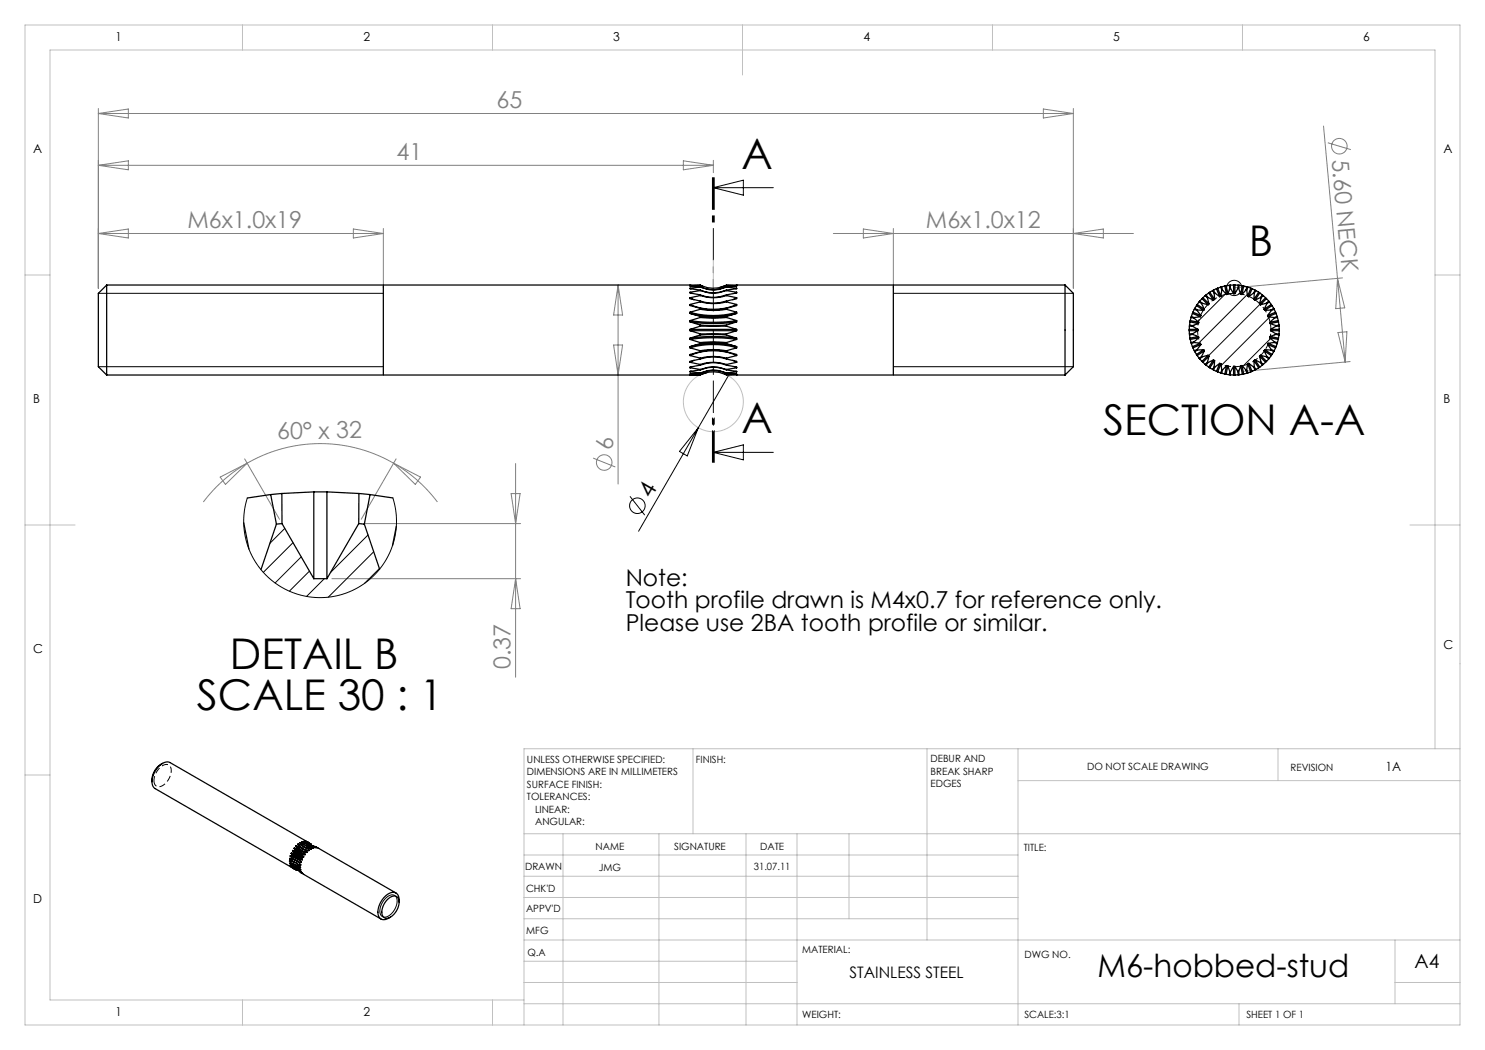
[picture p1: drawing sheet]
<svg xmlns="http://www.w3.org/2000/svg" width="297mm" height="210mm" viewBox="0 0 297 210" stroke-linecap="round" stroke-linejoin="round" font-family="sans-serif">
<g fill="none" stroke="#808080" stroke-width=".2">
<path d="M19.7 21.7v36M19.7 33.1h123M19.7 33.1l6-.9v1.8zM19.7 22.7l6-.9v1.8zM19.7 22.7h195M136.7 32.2l6 .9-6 .9zM142.7 32.1v2.4M208.7 21.8l6 .9-6 .9zM214.7 21.7v36M264.7 25.2l4.3 47.2M265.6 28.6l4.6 1.3M19.7 46.7l6-.9v1.8z"/>
<path d="M19.7 46.7h57M70.7 45.8l6 .9-6 .9zM76.7 45.7v12M123.6 57v39.8M123.6 57l.9 6h-1.8zM166.7 46.7h60M172.7 45.8l6 .9-6 .9zM178.7 45.7v12M214.7 46.7l6-.9v1.8zM267.5 55.7l1.4 5.9-1.7 .1zM268.5 55.6l-21.4 1.9M122.7 69h1.8l-.9 6z"/>
<path d="M267.6 66.5l1.8-.2-.4 6.1zM270 72.3l-21.4 2M44 95.4l5.4-2.8-4.3 4.3zM48.9 91.8l7 12.1M49.4 92.6a29.3 29.3 0 0 1 29.3 0M49.4 92.6a29.3 29.3 0 0 0-8.7 7.8M78.7 92.6a29.3 29.3 0 0 1 8.8 7.8M78.7 92.6l5.4 2.8-1 1.5zM79.2 91.8l-7 12.1M102.2 98.7h1.8l-.9 6zM103.1 92.7v42.7M118.6 91.6l4.5 1.8"/>
<path d="M66.4 115.7h37.7M72.7 104.7h31.4M103.1 115.7l.9 6h-1.8z"/>
<circle cx="267.9" cy="29.2" r="1.56"/>
<circle cx="120.8" cy="92.5" r="1.56"/>
</g>
<g fill="none" stroke="#000" stroke-width=".2">
<path d="M142.7 37.5h12M142.7 37.5l6-1.5v3zM19.7 58.7h57M178.7 58.7h36M245.1 58.7l-5.5 5.6M246.1 57.7l-.3 .3M249.5 58.9l-9.8 9.7M19.7 73.3h57M145.7 75.2l-18 31.1M178.7 73.3h36M238.9 65l-.3 .3M247.9 74l-.3 .3"/>
<path d="M252 60.9l-10.3 10.2M254 63.4l-9.8 9.7M254.1 67.7l-5.5 5.6M255.1 66.7l-.3 .3M78.6 99.6a15.3 15.3 0 0 1-14.6 19.9 15.3 15.3 0 0 1-14.5-19.9M126 99.3l3 3.7M139.7 85.5l-2.2 5.7-1.6-.9zM142.7 90.5l6-1.5v3zM142.7 90.5h12M57 105.7l-3 3M58.6 108.5l-5.9 6M60.2 111.4l-5.2 5.2"/>
<path d="M61.9 114.2l-4 4M64.9 115.7l-3.6 3.6M73.6 107l-7.5 7.5M74.7 110.3l-9 9.1M75.9 113.7l-3 3M77.1 179.7a1.27 1.27 0 0 1 2.2-.1 3.3 3.3 0 0 1-2.5 3.8 1.41 1.41 0 0 1-.7-2.1l.5-1z"/>
<circle cx="246.8" cy="57.6" r="1.53"/>
<circle cx="127.5" cy="101.1" r="1.56"/>
</g>
<g fill="none" stroke="#c0c0c0" stroke-width=".2">
<path d="M5 5h287v200h-287zM48.5 5v5M98.5 5v5M148.5 5v10M198.5 5v5M248.5 5v5M5 55h5M142.7 52v5.6M287 55h5M5 105h10M282 105h10M5 155h5"/>
<path d="M138.6 149.8v17M185.4 149.8v38.2M203.6 149.8v55.2M203.6 156.1h88.4M255.6 149.8v6.3M287 149.8v-139.8h-277v190h94.8M292 149.8h-187.2v55.2M104.8 166.8h187.2M104.8 179.5h98.8M104.8 175.3h98.8M104.8 171h98.8M112.6 166.8v38.2"/>
<path d="M131.8 166.8v38.2M149.2 166.8v38.2M159.4 166.8v38.2M169.8 166.8v17M104.8 183.8h98.8M104.8 196.5h54.6M104.8 192.3h54.6M104.8 188h187.2M279 196.5h13M279 188v12.8M48.5 200v5M98.5 200v5"/>
<path d="M104.8 200.8h187.2M247.8 200.8v4.2"/>
<circle cx="142.7" cy="80.3" r="6"/>
</g>
<path d="M245 73.1a7.3 7.3 0 0 0 9.2-6.5 7.3 7.3 0 0 0-8-7.9 7.3 7.3 0 0 0-6.4 9.2M30.8 156.1a1.11 1.11 0 0 0 .7 1.2 1.11 1.11 0 0 0 1.3-.4 3.1 3.1 0 0 0 1.2-3.7 1.54 1.54 0 0 0-2.3 .6l-.7 1.1-.2 1.2" fill="none" stroke="#000" stroke-width=".2" stroke-dasharray="1.3 .6" stroke-linecap="butt"/>
<path d="M142.5 35.5v10M142.7 35.5v57M142.9 35.5v10M142.5 92.5v-10M142.9 92.5v-10" fill="none" stroke="#000" stroke-width=".2" stroke-dasharray="6.3 1.3 1.3 1.3"/>
<g fill="none" stroke="#000" stroke-width=".25">
<path d="M21.3 57v18M21.3 57l-1.6 1.7v14.6l1.6 1.7M21.3 57h116.7M76.7 57v18M138 57h.1M138 57h2.1M138 57.6l2.1 .4M138 58.4v.2l2.1 .4M138 59.5v.2l2.1 .5M138 59.5l.8 .5M138 58.4l.4 .3M138 57.6l.2 .2"/>
<path d="M140.1 57.1h.1M140.1 57.1l-2.1 .1 2.1 .2M140.1 57.4h.1M140.1 57.4l-2.1 .2M140.1 58v.1M140.1 58.1l-2.1 .3M140.1 59v.1M140.1 59.1l-2.1 .4M140.1 59.1a8.2 8.2 0 0 0 5.2 0M140.1 59a7.1 7.1 0 0 0 5.2 0M140.1 58.1a7.1 7.1 0 0 0 5.2 0M140.1 58a6.4 6.4 0 0 0 5.2 0"/>
<path d="M140.1 57.4a6.4 6.4 0 0 0 5.2 0M140.1 57.1a6.1 6.1 0 0 0 5.2 0M140.1 57.4l.6 .2M140.1 57l.3 .2M145.3 59v.1M145.3 58v.1M145.3 57.4h.1M145.3 57h.1M145.3 57.4a6 6 0 0 1-4.2 .3M145.3 57.1l2 .1-2 .2M145.3 59.1l2 .4M145.3 58.1l2 .3"/>
<path d="M145.3 57.4l2 .2M145.3 57l-1.3 .5M147.3 59.5v.2l-2 .5M147.3 58.4v.2l-2 .4M147.3 57h.1M147.3 57h65.7M147.3 57.6l-2 .4M147.3 57h-2M147.3 59.5l-.7 .5M147.3 58.4l-.3 .3M147.3 57.6l-.1 .2M178.7 57v18"/>
<path d="M213 57v18M213 57l1.7 1.7v14.6l-1.7 1.7M240.4 59.7l1.2 1.3M240.4 59.7l-.4 .5M240.6 59.5l1.2 1.3M240.6 59.5l-.2 .2M241.1 59.1l.4 .4M241.1 59.1l-.5 .4M241.2 59l-.1 .1M241.2 59l.4 .5M241.5 59.5l.3 1.3M241.6 59.5h-.1"/>
<path d="M241.6 59.5l1.1 .5M241.7 58.6l1 1.4M241.7 58.6l-.5 .4M242 58.4l.9 1.5M242 58.4l-.3 .2M242.5 58.1l.3 .5M242.5 58.1l-.5 .3M242.7 58l.2 .6M242.7 58l-.2 .1M242.8 58.6l.1 1.3M242.9 59.9l-.2 .1M242.9 58.6h-.1"/>
<path d="M242.9 58.6l1 .7M243.3 57.7l.6 1.6M243.3 57.7l-.6 .3M243.5 57.6l.7 1.6M243.5 57.6l-.2 .1M244.1 57.4l.3 .6M244.1 57.4l-.6 .2M244.2 59.2l-.3 .1M244.3 57.4l.2 .6M244.3 57.4h-.2M244.4 58l-.2 1.2M244.5 58h-.1"/>
<path d="M244.5 58l.8 .9M245 57.2l-.7 .2M245 57.2l.3 1.7M245.2 57.2l.4 1.7M245.2 57.2h-.2M245.6 58.9h-.3M245.9 57.1l.1 .6M245.9 57.1l-.7 .1M246 57.7l-.4 1.2M246.1 57v.6M246.1 57l-.2 .1M246.1 57.6l-.1 .1"/>
<path d="M246.1 57.6l.6 1.1M246.7 57v1.7M246.7 57h.3M246.7 58.7h.3M246.7 57h-.6M247 57v1.7M247 57h.6M247.6 57.6l.1 .1M247.6 57.6l-.6 1.1M247.6 57v.6M247.6 57l.2 .1M247.7 57.7l.4 1.2"/>
<path d="M247.8 57.1l-.1 .6M247.8 57.1l.7 .1M248.1 58.9h.3M248.5 57.2l-.4 1.7M248.5 57.2h.2M248.7 57.2l-.3 1.7M248.7 57.2l.7 .2M249.2 58h.1M249.2 58l-.8 .9M249.3 58l.2 1.2M249.4 57.4l-.2 .6M249.4 57.4h.2"/>
<path d="M249.5 59.2l.2 .1M249.6 57.4l-.3 .6M249.6 57.4l.6 .2M250.2 57.6l-.7 1.6M250.2 57.6l.2 .1M250.4 57.7l-.7 1.6M250.4 57.7l.6 .3M250.8 58.6h.1M250.8 58.6l-1.1 .7M250.8 59.9l.2 .1M250.9 58.6l-.1 1.3M251 58l-.2 .6"/>
<path d="M251 58l.2 .1M251.2 58.1l-.3 .5M251.2 58.1l.5 .3M251.7 58.4l-.9 1.5M251.7 58.4l.3 .2M252 58.6l-1 1.4M252 58.6l.5 .4M252.1 59.5h.1M252.1 59.5l-1.1 .5M252.2 59.5l-.3 1.3M252.5 59l-.4 .5M252.5 59l.1 .1"/>
<path d="M252.6 59.1l-.4 .4M252.6 59.1l.5 .4M253.1 59.5l-1.2 1.3M253.1 59.5l.2 .2M253.3 59.7l-1.2 1.3M253.3 59.7l.4 .5M21.3 75h116.7M138 66.1h9.3M138 65.9h9.3M138 67.6a32.3 32.3 0 0 1 9.3 0M138 64.4a32.3 32.3 0 0 0 9.3 0M138 67.9l2.1 .6"/>
<path d="M138 64.1a32.3 32.3 0 0 0 9.3 0M138 67.9a32.3 32.3 0 0 1 9.3 0M138 69.3a16.7 16.7 0 0 1 9.3 0M138 62.7a16.7 16.7 0 0 0 9.3 0M138 69.6a16.7 16.7 0 0 1 9.3 0M138 62.4a16.7 16.7 0 0 0 9.3 0M138 71.1a11.8 11.8 0 0 1 9.3 0M138 60.9a11.8 11.8 0 0 0 9.3 0M138 75h.1M138 66.1l2.1 .7M138 64.4l2.1 .6M138 60.9v.2l2.1 .6"/>
<path d="M138 62.4v.3M138 64.1v.3M138 65.9v.2M138 67.6v.3M138 69.3v.3M138 62.7l2.1 .6M138 69.6l2.1 .5M138 71.1l2.1 .5M138 72.5l2.1 .4M138 73.6l2.1 .3M138 74.4l2.1 .2M138.2 74.2l-.2 .2"/>
<path d="M138.4 73.3l-.4 .3M138.8 72l-.8 .5M140.1 66.8h5.2M140.1 67l2.4-.1 2.8 .1M140.1 66.8v.2M140.1 65.2h5.2M140.1 65v.2M140.1 65l2.8 .1 2.4-.1M140.1 67l-2.1 .6M140.1 60.2v.2M140.1 60.4l-2.1 .5M140.1 61.7v.2"/>
<path d="M140.1 63.3v.2M140.1 68.5v.2M140.1 68.7l-2.1 .6M140.1 70.1v.2M140.1 70.3l-2.1 .6v.2M140.1 71.6v.2M140.1 71.8l-2.1 .5v.2M140.1 72.9v.1M140.1 73l-2.1 .4v.2M140.1 73.9v.1M140.1 74.6h.1M140.1 75h.1"/>
<path d="M140.1 63.5l2.5 .1 2.7-.1M140.1 68.5l2.7-.1 2.5 .1M140.1 68.7a15.2 15.2 0 0 1 5.2 0M140.1 63.3a15.2 15.2 0 0 0 5.2 0M140.1 70.3a10.5 10.5 0 0 1 5.2 0M140.1 70.1l.8-.1a14.9 14.9 0 0 1 4.4 .1M140.1 61.9a14.8 14.8 0 0 0 5.2 0M140.1 61.7a10.5 10.5 0 0 0 5.2 0M140.1 60.4a10.3 10.3 0 0 0 5.2 0M140.1 71.6a10.3 10.3 0 0 1 5.2 0M140.1 71.8a8.3 8.3 0 0 1 5.2 0M140.1 60.2a8.3 8.3 0 0 0 5.2 0"/>
<path d="M140.1 72.9a8.2 8.2 0 0 1 5.2 0M140.1 73a7.1 7.1 0 0 1 5.2 0M140.1 73.9a7.1 7.1 0 0 1 5.2 0M140.1 74a6.4 6.4 0 0 1 5.2 0M140.1 74.6a6.4 6.4 0 0 1 5.2 0M140.1 75a6.1 6.1 0 0 1 5.2 0M140.1 65.2l-2.1 .7M140.1 74l-2.1 .4M140.1 74.6l-2.1 .2 2.1 .2M140.1 61.9l-2.1 .5M140.1 63.5l-2.1 .6M140.1 75h-2.1"/>
<path d="M141.4 74.5l-1.3 .5M144.2 74.3a6 6 0 0 0-4.1 .3M144.6 74.4l.7 .2M144.9 74.8l.4 .2M145.3 66.8v.2M145.3 65v.2M145.3 63.5l2 .6M145.3 63.3v.2M145.3 61.7v.2M145.3 60.2v.2M145.3 75h.1M145.3 74.6l2 .2-2 .2"/>
<path d="M145.3 74.6h.1M145.3 73.9v.1M145.3 72.9v.1M145.3 71.6v.2M145.3 70.1v.2M145.3 68.5v.2M145.3 65.2l2 .7M145.3 67l2 .6M145.3 70.3l2 .6v.2M145.3 71.8l2 .5v.2M145.3 73l2 .4v.2M145.3 74l2 .4"/>
<path d="M145.3 61.9l2 .5M145.3 60.4l2 .5M145.3 75h2M145.3 68.7l2 .6M146.6 72.1l.7 .4M147 73.4l.3 .2M147.2 74.2l.1 .2M147.3 64.4l-2 .6M147.3 62.7l-2 .6M147.3 60.9v.2l-2 .6M147.3 74.4l-2 .2M147.3 73.6l-2 .3"/>
<path d="M147.3 72.5l-2 .4M147.3 71.1l-2 .5M147.3 75h.1M147.3 75h65.7M147.3 66.1l-2 .7M147.3 62.4v.3M147.3 64.1v.3M147.3 65.9v.2M147.3 67.6v.3M147.3 69.3v.3M147.3 69.6l-2 .5M147.3 67.9l-2 .6"/>
<path d="M237.8 65.9h1.8M237.8 66.1h1.8M237.8 65.9v.2M237.8 66.1l.1 .7M237.9 65.2h.6M237.9 66.8v.2M237.9 65.2l-.1 .7M237.9 67l.1 .6M237.9 65v.2M237.9 65l.6 .1M238 64.4l1.7 .3M238 67.6v.3"/>
<path d="M238 64.4l-.1 .6M238 67.9l.2 .6M238 64.1l1.8 .4M238 64.1v.3M238.2 63.5l.6 .1M238.2 68.5l.1 .2M238.2 63.5l-.2 .6M238.3 68.7l.2 .6M238.3 63.3l-.1 .2M238.3 63.3l.5 .2M238.5 66.8v.1M238.5 66.8h-.6"/>
<path d="M238.5 65.2l1.1 .7M238.5 62.7l1.6 .6M238.5 69.3l.1 .3M238.5 62.7l-.2 .6M238.5 65.1v.1M238.5 66.9l-.6 .1M238.5 66.9l1.2 .4M238.6 62.4l1.6 .7M238.6 69.6l.3 .5M238.6 62.4l-.1 .3M238.8 68.4v.1M238.8 68.4l-.6 .1"/>
<path d="M238.8 63.6l1 .9M238.8 63.5v.1M238.8 68.5l-.5 .2M238.8 68.5l1.3 .2M238.9 61.9l.5 .2M238.9 70.1l.1 .2M238.9 61.9l-.3 .5M239 70.3l.3 .6M239 61.7l-.1 .2M239 61.7l.5 .3M239.3 61.1l1.4 1M239.3 70.9l.1 .2"/>
<path d="M239.3 61.1l-.3 .6M239.4 69.9l.1 .1M239.4 69.9l-.5 .2M239.4 62.1l.8 1M239.4 60.9l1.5 1M239.4 60.9l-.1 .2M239.4 71.1l.4 .5M239.5 62l-.1 .1M239.5 70l-.5 .3M239.5 62l1.2 .1M239.6 66.1l-1.1 .7M239.6 65.9v.2"/>
<path d="M239.7 67.3l-1.7 .3M239.7 67.3l.1 .3M239.7 64.7l-1.2 .4M239.8 67.6l-1.8 .3M239.8 64.5l-.1 .2M239.8 67.6l-1 .8M239.8 60.4l.5 .3M239.8 71.6l.2 .2M239.8 60.4l-.4 .5M240 60.2l-.2 .2M240 60.2l.4 .4M240 71.8l.4 .5"/>
<path d="M240.1 68.7l-1.6 .6M240.1 63.3l-1.3 .2M240.1 68.7l.1 .2M240.2 68.9l-1.6 .7M240.2 63.1l-.1 .2M240.2 68.9l-.8 1M240.3 71.3l.1 .1M240.3 71.3l-.5 .3M240.3 60.7l.6 1.2M240.4 60.6l-.1 .1M240.4 71.4l-.4 .4M240.4 60.6l1.2 .4"/>
<path d="M240.4 72.3l.2 .2M240.6 72.5l.5 .4M240.7 69.9l-1.4 1M240.7 69.9l.2 .2M240.7 69.9l-1.2 .1M240.9 70.1l-1.5 1M240.9 61.9l-.2 .2M240.9 70.1l-.6 1.2M241.1 72.9l.1 .1M241.2 73l.5 .4M241.5 72.5h.1M241.5 72.5l-.4 .4"/>
<path d="M241.6 72.5l-.4 .5M241.6 71l-1.2 1.3M241.6 71l.2 .2M241.6 71l-1.2 .4M241.7 73.4l.3 .2M241.8 71.2l-1.2 1.3M241.8 60.8l-.2 .2M241.8 71.2l-.3 1.3M242 73.6l.5 .3M242.5 73.9l.2 .1M242.7 72l-1 1.4M242.7 72l.2 .1"/>
<path d="M242.7 72l-1.1 .5M242.7 74l.6 .3M242.8 73.4h.1M242.8 73.4l-.3 .5M242.9 72.1l-.9 1.5M242.9 72.1l-.1 1.3M242.9 73.4l-.2 .6M243.3 74.3l.2 .1M243.5 74.4l.6 .2M243.9 72.7l-.6 1.6M243.9 72.7l.3 .1M243.9 72.7l-1 .7"/>
<path d="M244.1 74.6h.2M244.2 72.8l-.7 1.6M244.2 72.8l.2 1.2M244.3 74.6l.7 .2M244.4 74l.1 .1M244.4 74l-.3 .6M244.5 74.1l-.2 .5M245 74.8l.2 .1M245.2 74.9l.7 .1M245.3 73.1l-.3 1.7M245.3 73.1l.3 .1M245.3 73.1l-.8 1"/>
<path d="M245.6 73.2l-.4 1.7M245.6 73.2l.4 1.2M245.9 75h.2M246 74.4h.1M246 74.4l-.1 .6M246.1 75h.6M246.1 74.4v.6M246.7 73.3v1.7M246.7 75h.3M246.7 73.3h.3M246.7 73.3l-.6 1.1M247 73.3v1.7"/>
<path d="M247 73.3l.6 1.1M247.6 74.4v.6M247.6 75h-.6M247.7 74.4h-.1M247.7 74.4l.1 .6M247.8 75h-.2M248.1 73.2l.4 1.7M248.1 73.2l-.4 1.2M248.4 73.1l.3 1.7M248.4 73.1l.8 1M248.4 73.1l-.3 .1M248.5 74.9l-.7 .1"/>
<path d="M248.7 74.8l-.2 .1M249.2 74.1l.2 .5M249.3 74l.3 .6M249.3 74l-.1 .1M249.4 74.6l-.7 .2M249.5 72.8l.7 1.6M249.5 72.8l-.2 1.2M249.6 74.6h-.2M249.7 72.7l.7 1.6M249.7 72.7l-.2 .1M249.7 72.7l1.1 .7M250.2 74.4l-.6 .2"/>
<path d="M250.4 74.3l-.2 .1M250.8 73.4l.2 .6M250.8 72.1l.9 1.5M250.8 72.1l.1 1.3M250.9 73.4l.3 .5M250.9 73.4h-.1M251 74l-.6 .3M251 72l1 1.4M251 72l-.2 .1M251 72l1.1 .5M251.2 73.9l-.2 .1M251.7 73.6l-.5 .3"/>
<path d="M251.9 71.2l1.2 1.3M251.9 71.2l.3 1.3M251.9 60.8l.2 .2M252 73.4l-.3 .2M252.1 71l1.2 1.3M252.1 71l-.2 .2M252.1 71l1.2 .4M252.1 72.5l.4 .5M252.2 72.5l.4 .4M252.2 72.5h-.1M252.5 73l-.5 .4M252.6 72.9l-.1 .1"/>
<path d="M252.8 70.1l1.5 1M252.8 70.1l.6 1.2M252.8 61.9l.2 .2M253 69.9l1.4 1M253 69.9l1.2 .1M253 69.9l-.2 .2M253.1 72.5l-.5 .4M253.3 72.3l-.2 .2M253.3 71.4l.4 .4M253.3 60.6l.1 .1M253.3 60.6l-1.2 .4M253.4 71.3l.5 .3"/>
<path d="M253.4 71.3l-.1 .1M253.4 60.7l-.6 1.2M253.5 68.9l1.6 .7M253.5 63.1l.1 .2M253.5 68.9l.8 1M253.6 68.7l1.6 .6M253.6 63.3l1.3 .2M253.6 68.7l-.1 .2M253.7 60.2l-.4 .4M253.7 60.2l.2 .2M253.7 71.8l-.4 .5M253.9 60.4l-.5 .3"/>
<path d="M253.9 71.6l-.2 .2M253.9 60.4l.4 .5M253.9 67.6l1.7 .3M253.9 67.6l1 .8M253.9 64.5l.1 .2M254 67.3l1.7 .3M254 64.7l1.2 .4M254 67.3l-.1 .3M254.1 66.1h1.7M254.1 65.9h1.7M254.1 66.1l1.1 .7M254.1 65.9v.2"/>
<path d="M254.2 70l.5 .3M254.2 62l.1 .1M254.2 62l-1.2 .1M254.3 71.1l-.4 .5M254.3 60.9l-1.5 1M254.3 60.9l.1 .2M254.3 69.9l.5 .2M254.3 69.9l-.1 .1M254.3 62.1l-.8 1M254.4 61.1l-1.4 1M254.4 61.1l.3 .6M254.4 70.9l-.1 .2"/>
<path d="M254.7 61.7l-.5 .3M254.7 61.7l.1 .2M254.7 70.3l-.3 .6M254.8 70.1l-.1 .2M254.8 61.9l-.5 .2M254.8 61.9l.3 .5M254.9 68.5l.5 .2M254.9 63.5v.1M254.9 68.5l-1.3 .2M254.9 68.4l.6 .1M254.9 68.4v.1M254.9 63.6l-1 .9"/>
<path d="M255.1 62.4l-1.6 .7M255.1 62.4l.1 .3M255.1 69.6l-.3 .5M255.2 66.9l.6 .1M255.2 65.1v.1M255.2 66.9l-1.2 .4M255.2 62.7l-1.6 .6M255.2 62.7l.2 .6M255.2 69.3l-.1 .3M255.2 66.8h.6M255.2 66.8v.1M255.2 65.2l-1.1 .7"/>
<path d="M255.4 63.3l-.5 .2M255.4 63.3l.1 .2M255.4 68.7l-.2 .6M255.5 63.5l-.6 .1M255.5 63.5l.1 .6M255.5 68.5l-.1 .2M255.6 64.1l-1.7 .4M255.6 67.9l-.1 .6M255.6 64.1l.1 .3M255.7 64.4l-1.7 .3M255.7 64.4l.1 .6M255.7 67.6l-.1 .3"/>
<path d="M255.8 65l-.6 .1M255.8 65v.2M255.8 67l-.1 .6M255.8 65.2h-.6M255.8 66.8v.2M255.8 65.2v.7M255.8 66.1v.7M255.8 65.9v.2M54.1 98.9l1.2 5.9M54.1 98.9l-4.6 .7M56.4 98.7v6M56.4 98.7l-2.3 .2"/>
<path d="M62.8 98.4v17.3M62.8 98.4h2.6M62.8 98.4l-6.4 .3M65.4 98.4v17.3M65.4 98.4l6.4 .3M71.8 98.7l-.1 6M71.8 98.7l2.2 .2M74 98.9l-1.1 5.9M74 98.9l4.6 .7M48.7 104.5l1.1 5.3M55.3 104.8l-3.1 9.1M56.4 104.7l-1.1 .1"/>
<path d="M56.4 104.7l6.4 11M62.8 115.7h2.6M71.7 104.7l1.2 .1M71.7 104.7l-6.3 11M72.9 104.8l3 9M79.3 105.3l-.8 3.8M32.5 152.7a3.8 3.8 0 0 0-2.1 3.6M57.9 172.3l1 .1M57.9 172.3h.5M57.9 172.3l.5 .4M57.9 171.8l1.7 .5M57.9 171.8l.5 .4"/>
<path d="M57.9 171.7l1.2 .3M57.9 172.7l.5 .1M57.9 172.7l.6 .4M57.9 171.7l.6 .1M57.9 171.7v.1M58 171.2l.7 .2a2.7 2.7 0 0 1 1.5 1.1M58 171.2l.5 .5M58.1 171.2l1.7 .7M58.1 173.1l.4 .1M58.1 171.2h.5M58.1 171.2h-.1M58.1 173.1l.5 .4"/>
<path d="M58.2 173.1h-.1M58.2 172.7h-.3M58.2 170.7l1.5 .7 .7 .6M58.2 170.7l.4 .5M58.3 170.6l2.1 1.2M58.3 170.6l.5 .1M58.3 173.4l.3 .1M58.3 170.6l-.1 .1M58.3 173.4l.5 .4M58.3 173.4h.1M58.4 172.7v.1M58.4 172.7l.8 .3 .4 .4"/>
<path d="M58.4 172.3l.7 .2 .5 .5M58.4 172.2l.8 .4 .4 .3M58.4 172.2v.1M58.4 172.8l.7 .2 .5 .5M58.5 171.8l.7 .3 .5 .4M58.5 173.1v.1M58.5 173.1l.8 .3 .4 .4M58.5 171.7l1.2 .7M58.5 171.7v.1M58.5 173.2a1.45 1.45 0 0 1 1.2 .7M58.5 170.2l2.2 1.2M58.5 173.6l.4 .2"/>
<path d="M58.5 173.6l.6 .3M58.5 170.2l.4 .4M58.5 170.1l2.2 1.3M58.5 170.1l.6 .1M58.5 170.1v.1M58.6 171.2l1.3 .7M58.6 173.5h.1M58.6 173.5l.8 .2 .5 .5M58.6 171.2h.1M58.6 173.5a1.32 1.32 0 0 1 1.2 .6M58.8 169.7l1.3 .9 .9 .3M58.8 169.7l.4 .4"/>
<path d="M58.8 170.7l1.3 .7M58.8 173.8h.1M58.8 173.8l1 .3M58.9 169.6l1.3 .9 .9 .4M58.9 169.6l.6 .1M58.9 169.6l-.1 .1M58.9 170.6l1.2 .7M58.9 170.6l-.1 .1M58.9 173.8l.6 .1M59.1 170.2l1.3 .7M59.1 173.9l.4 .1M59.1 173.9l.6 .1"/>
<path d="M59.2 170.1l1.2 .7M59.2 170.1l-.1 .1M59.2 169.2l1.4 1.1M59.2 169.2l.3 .5M59.2 169.2l.5 .4a2.7 2.7 0 0 0 1.7 .8M59.2 169.2l.7 .1M59.2 169.2h.1M59.5 169.7l1.2 .7M59.5 169.7l1.3 .7M59.5 169.7h.1M59.6 168.9l.8 .8M59.6 168.9l.3 .4"/>
<path d="M59.6 173.4v.1M59.6 173l.5 .5M59.6 173.4l.5 .1M59.6 172.9v.1M59.6 172.9l.5 .1M59.6 173.5l.5 .5-.4-.2M59.6 168.8l1.3 1.1M59.6 168.8l.7 .2M59.6 168.8v.1M59.7 172.5l.4 .5M59.7 173.8v.1M59.7 172.4v.1"/>
<path d="M59.7 172.4l.5 .1M59.7 173.9l.6 .5-.4-.2M59.9 174.2l.6 .5-.4-.2M59.9 171.9l.3 .6M59.9 169.3l1.2 .7M59.9 171.9h.1M59.9 171.9l.5 .1M59.9 169.3l.7 .5 .5 .2M59.9 169.3h.1M59.9 174.3l.2 .2M60.1 168.5l.7 .9M60.1 168.5l.6 .2"/>
<path d="M60.1 168.5l.2 .4M60.1 172.9v.1M60.1 174.5l.6 .4M60.1 171.4l.3 .6M60.1 173.5h.1M60.1 171.3v.1M60.1 171.3l.6 .1M60.3 169l.6 .5 .6 .2M60.3 168.9v.1M60.3 168.9l.7 .6 .6 .2M60.4 170.9l.3 .5M60.4 170.8v.1"/>
<path d="M60.4 170.8l.6 .1M60.5 168.3l.6 .3M60.5 168.3l.2 .4M60.5 168.3l.1 .3M60.7 168.7l.5 .5 .7 .2M60.7 174.9h.1M60.7 170.4l.4 .5M60.7 174.9l15.5 8.9M60.7 168.7h.1M60.7 168.7l.7 .6 .6 .1M60.7 171.4h.1M60.8 170.4h-.1"/>
<path d="M60.8 170.4h.6M60.9 168.3l.6 .2M60.9 168.3l.2 .3M60.9 168.3v.1M61.1 170.9h-.1M61.1 168.6l.6 .5 .6 .2M61.1 170l.3 .4M61.1 168.6h.1M61.1 168.6a1.46 1.46 0 0 0 1.3 .7M61.1 170h.1M61.1 170l.7 .1M61.2 168.3l.6 .3"/>
<path d="M61.2 168.3l.3 .2M61.2 168.3h.1M61.5 168.5h.1M61.5 168.5l.5 .5 .7 .2M61.5 168.4l.6 .4M61.5 168.4l.4 .2M61.5 169.7l.3 .4M61.5 168.4l-27.5-15.9a2.41 2.41 0 0 0-2.8 1.4 3.1 3.1 0 0 0-.3 3.7l27.6 16M61.5 168.5a1.33 1.33 0 0 0 1.1 .7M61.6 169.7h-.1M61.6 169.7l.7 .1M61.8 168.6h.1"/>
<path d="M61.8 168.6l.8 .6M61.8 170.1h-.1M61.9 168.6l.5 .6M61.9 169.4l.4 .4M62 169.4h-.1M62.1 168.8l.2 .1M62.1 168.8l.4 .4M62.3 169.8h-.1M62.3 169.3l.4 .3-.7-.2M62.4 169.3h-.1M62.7 169.2l.4 .3-.7-.2M62.7 169.2l.7 .4-.3-.3"/>
<path d="M62.9 169.3h.2M63.1 169.3l.6 .4M63.7 169.7h.1M63.7 169.7l15.5 8.9M77.5 179.9a1.3 1.3 0 0 1 2.2-.2 3.3 3.3 0 0 1-2.4 4 1.26 1.26 0 0 1-.9-1.8l.3-1zM79.8 180.4a1.46 1.46 0 0 0-1.3-1.9 4 4 0 0 0-2.7 4.9 1.49 1.49 0 0 0 2.3 0"/>
</g>
<g font-size="8.5">
<text x="148.3" y="33.7">A</text>
<text x="249.8" y="51.2">B</text>
<text x="148.3" y="86.7">A</text>
<text x="220.6" y="86.9">SECTION A-A</text>
<text x="46" y="133.8">DETAIL B</text>
<text x="39.4" y="142">SCALE 30 : 1</text>
</g>
<text font-size="6.3" x="219.5" y="195.4">M6-hobbed-stud</text>
<g font-size="4.7" fill="#808080">
<text x="99.3" y="21.7">65</text>
<text x="79.3" y="32.1">41</text>
<text x="266.3" y="31.9" transform="rotate(85 266.3 31.9)">5.60 NECK</text>
<text x="37.5" y="45.7">M6x1.0x19</text>
<text x="185.2" y="45.7">M6x1.0x12</text>
<text x="55.4" y="87.8">60° x 32</text>
<text x="122.6" y="90" transform="rotate(-90 122.6 90)">6</text>
<text x="102.1" y="133.9" transform="rotate(-90 102.1 133.9)">0.37</text>
</g>
<g font-size="4.7">
<text x="130.3" y="99.8" transform="rotate(-60 130.3 99.8)">4</text>
<text x="125.1" y="117.1">Note:</text>
<text x="125.1" y="121.7">Tooth profile drawn is M4x0.7 for reference only.</text>
<text x="125.1" y="126.2">Please use 2BA tooth profile or similar.</text>
</g>
<text font-size="3.9" x="282.9" y="193.6">A4</text>
<text font-size="3.2" x="169.9" y="195.7">STAINLESS STEEL</text>
<g font-size="2.5">
<text x="23.1" y="8.2">1</text>
<text x="72.7" y="8.2">2</text>
<text x="122.7" y="8.2">3</text>
<text x="172.7" y="8.2">4</text>
<text x="222.7" y="8.2">5</text>
<text x="272.7" y="8.2">6</text>
<text x="6.7" y="30.7">A</text>
<text x="288.7" y="30.7">A</text>
<text x="6.7" y="80.7">B</text>
<text x="288.7" y="80.7">B</text>
<text x="6.7" y="130.7">C</text>
<text x="288.7" y="129.7">C</text>
<text x="277.1" y="154.1">1A</text>
<text x="6.7" y="180.7">D</text>
<text x="23.1" y="203.2">1</text>
<text x="72.7" y="203.2">2</text>
</g>
<g font-size="2">
<text x="105.4" y="152.6">UNLESS OTHERWISE SPECIFIED:</text>
<text x="105.4" y="155.1">DIMENSIONS ARE IN MILLIMETERS</text>
<text x="139.2" y="152.6">FINISH:</text>
<text x="186.1" y="152.5">DEBUR AND</text>
<text x="186.1" y="155">BREAK SHARP</text>
<text x="217.4" y="154">DO NOT SCALE DRAWING</text>
<text x="258.1" y="154.2">REVISION</text>
<text x="105.4" y="157.6">SURFACE FINISH:</text>
<text x="105.4" y="160.1">TOLERANCES:</text>
<text x="186.1" y="157.5">EDGES</text>
<text x="107" y="162.6">LINEAR:</text>
<text x="107" y="165.1">ANGULAR:</text>
<text x="119.1" y="170">NAME</text>
<text x="134.8" y="169.9">SIGNATURE</text>
<text x="150.8" y="173.9">31.07.11</text>
<text x="152" y="169.9">DATE</text>
<text x="204.8" y="170.2">TITLE:</text>
<text x="105" y="174.1">DRAWN</text>
<text x="105.2" y="178.3">CHK'D</text>
<text x="119.8" y="174.1">JMG</text>
<text x="105.2" y="182.4">APPV'D</text>
<text x="105.3" y="186.8">MFG</text>
<text x="105.5" y="191.1">Q.A</text>
<text x="160.5" y="190.5">MATERIAL:</text>
<text x="204.9" y="191.6">DWG NO.</text>
<text x="160.4" y="203.5">WEIGHT:</text>
<text x="204.9" y="203.6">SCALE:3:1</text>
<text x="249.3" y="203.6">SHEET 1 OF 1</text>
</g>
</svg>
